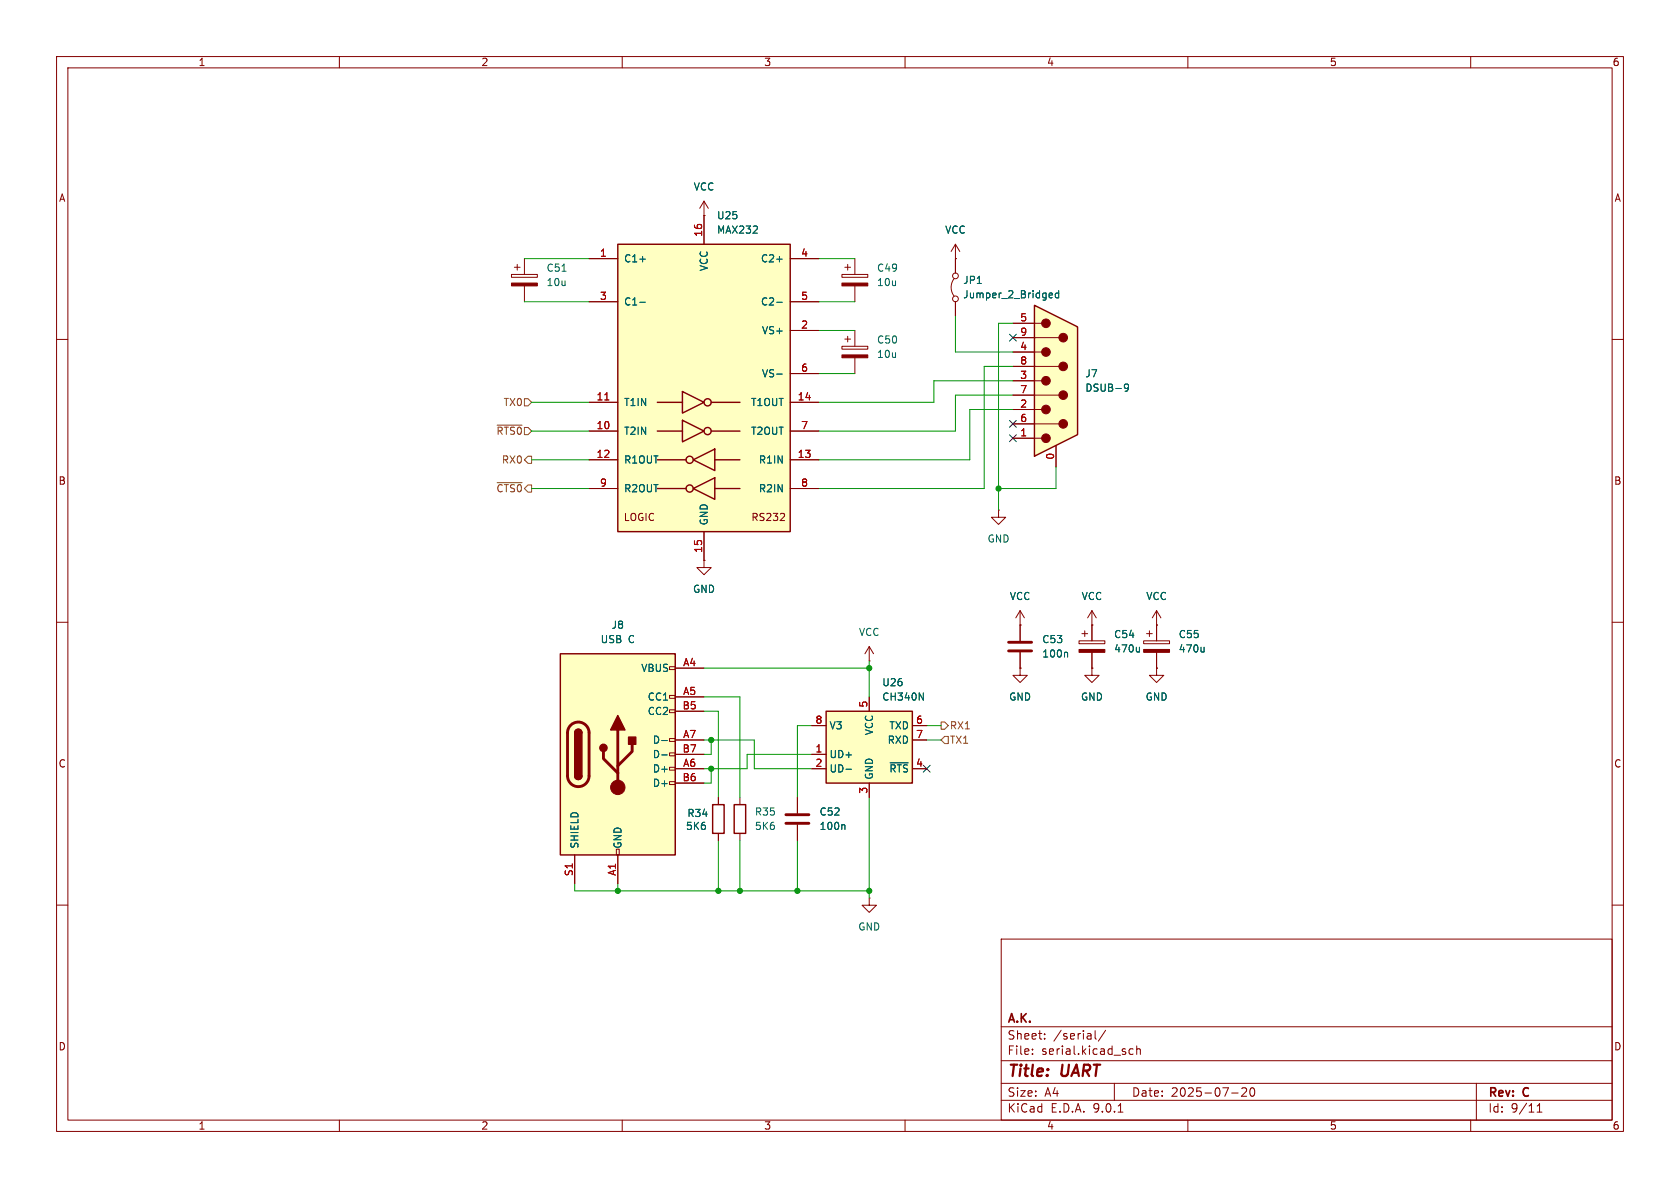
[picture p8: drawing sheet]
<svg xmlns="http://www.w3.org/2000/svg" width="297mm" height="210mm" viewBox="0 0 297 210" stroke-linecap="round" stroke-linejoin="round" font-family="sans-serif">
<g fill="none" stroke="#840000" stroke-width=".18">
<path d="M10 10h277v190h-277zM12 12h273v186h-273zM60 10v2M110 10v2M160 10v2M210 10v2M260 10v2M148.8 48.5h4.6v.5h-4.6zM149.4 47.2h1M149.4 59.9h1M149.9 46.7v1.1M149.9 59.4v1.1"/>
<path d="M151.1 45.7v2.8M151.1 50.5v2.8M151.1 58.4v2.8M168.7 49.3a2.54 2.54 0 0 0 0 3M168.9 45.7h.1M168.9 43.2v5.1M168.9 53.3v2.6M168.9 43.2l-.8 1.3M168.9 43.2l.8 1.3M10 60h2M148.8 61.2h4.6v.5h-4.6zM151.1 63.2v2.8"/>
<path d="M285 60h2M176.5 90.2v1.2h1.3l-1.3 1.3-1.2-1.3h1.2M176.5 90.2h.1M10 110h2M202.2 113.3h4.6v.5h-4.6zM202.7 112h1M203.2 111.5v1M204.5 110.5v2.8M204.5 115.3v2.8M285 110h2M10 160h2M177 166h108v32h-108z"/>
<path d="M285 160h2M60 198v2M110 198v2M160 198v2M177 194.5h108M177 191.5h108M177 187.5h108M177 181.5h108M182.5 186.3v.1M182.5 185.5v.1M184.7 183.6v.1M184.7 182.8v.1"/>
<path d="M193.6 182.2v1.3l.2 .2M195.5 182.1l-1.3 2M197 191.5v3M197.7 196.6h.8M200.3 185.5l-.4-.1-.3 .3v.4l.1 .2h.6M201 185.5l.2-.1 .3 .1 .1 .9M201 184.9v1.5M210 198v2M217.7 193.2h1.2M219.5 192.4l.6-.1 .2 .1 .1 .3-.9 1.1h.9M221.1 192.4l.2-.1a.81 .81 0 0 1 .6 .6 .81 .81 0 0 1-.3 .8l-.1 .1a.81 .81 0 0 1-.4-1.4zM260 198v2"/>
<path d="M261 191.5v6.5M271.7 196.6h.9M271.7 195.5l.5-.4v1.5"/>
<circle cx="168.9" cy="52.8" r=".51"/>
<circle cx="168.9" cy="48.8" r=".51"/>
</g>
<g fill="#840000" stroke="#840000" stroke-width=".18">
<path d="M202.2 114.8h4.6v.5h-4.6z"/>
<path d="M148.8 50h4.6v.5h-4.6z"/>
<path d="M148.8 62.7h4.6v.5h-4.6z"/>
</g>
<path d="M185.5 52.6h.5M185.5 51.9l.4-.1 .2 .3-.6 .1M187.2 51.9l-.4-.1-.2 .2 .1 .6h.5M187.2 51.4v1.2M212.9 114.4v.9M212.9 115.1l-.2 .2" fill="none" stroke="#006464" stroke-width=".18"/>
<path d="M109.2 43.2h30.5v50.8h-30.5z" fill="#ffffc2"/>
<g fill="none" stroke="#840000" stroke-width=".25">
<path d="M109.2 43.2h30.5v50.8h-30.5zM116.2 71.1h4.4M116.2 76.2h4.4M120.6 69.2l3.9 1.9-3.9 1.9zM120.6 74.3l3.9 1.9-3.9 1.9zM125.7 71.1h5.1M125.7 76.2h5.1M116.2 81.3h5.1M116.2 86.4h5.1M122.6 81.3l3.8-1.9v3.8zM122.6 86.4l3.8-1.9v3.8zM126.4 81.3h4.4"/>
<path d="M126.4 86.4h4.4"/>
<circle cx="125.1" cy="71.1" r=".63"/>
<circle cx="125.1" cy="76.2" r=".63"/>
<circle cx="121.9" cy="81.3" r=".63"/>
<circle cx="121.9" cy="86.4" r=".63"/>
</g>
<g fill="none" stroke="#840000" stroke-width=".18">
<path d="M124.5 38.1h.1M124.5 35.6v7.6M124.5 35.6l-.8 1.2M124.5 35.6l.7 1.2M90.4 48.5h4.6v.5h-4.6zM90.9 47.2h1M91.4 46.7v1.1M92.7 45.7v2.8M92.7 50.5v2.8M104.1 45.7h5.1M104.1 53.3h5.1M139.7 45.7h5.1"/>
<path d="M139.7 53.3h5.1M139.7 58.4h5.1M104.1 71.1h5.1M104.1 76.2h5.1M139.7 71.1h5.1M139.7 76.2h5.1M139.7 66h5.1M104.1 81.3h5.1M104.1 86.4h5.1M124.5 94v5.1M137.9 92h.8M138.6 90.9v.4"/>
<path d="M139.7 81.3h5.1M139.7 86.4h5.1"/>
</g>
<path d="M99.4 48h.7M113.1 45.8h1M113.1 53.4h1M137.3 45.8h1M137.3 53.4h1M137.3 66.1h1" fill="none" stroke="#006464" stroke-width=".18"/>
<path d="M106.9 70.7h.7" fill="none" stroke="#a90000" stroke-width=".18"/>
<path d="M90.4 50h4.6v.5h-4.6z" fill="#840000" stroke="#840000" stroke-width=".18"/>
<path d="M182.9 54l7.6 3.8v19l-7.6 3.8z" fill="#ffffc2"/>
<g fill="none" stroke="#840000" stroke-width=".18">
<path d="M179.1 57.2h5M179.1 59.7h8.1M179.1 62.2h5M179.1 64.8h8.1M179.1 67.3h5M179.1 69.9h8.1M179.1 72.4h5M179.1 74.9h8.1M179.1 77.5h5M186.7 78.7v3.9M153.7 116.8h.1M153.7 114.3l-.8 1.3"/>
<path d="M153.7 114.3l.7 1.3M153.7 114.3v2.5"/>
</g>
<path d="M182.9 54l7.6 3.8v19l-7.6 3.8z" fill="none" stroke="#840000" stroke-width=".25"/>
<g fill="#840000" stroke="#840000" stroke-width=".18">
<circle cx="184.9" cy="57.1" r=".76"/>
<circle cx="184.9" cy="62.2" r=".76"/>
<circle cx="184.9" cy="67.3" r=".76"/>
<circle cx="184.9" cy="72.4" r=".76"/>
<circle cx="184.9" cy="77.5" r=".76"/>
<circle cx="188" cy="59.7" r=".76"/>
<circle cx="188" cy="64.8" r=".76"/>
<circle cx="188" cy="69.8" r=".76"/>
<circle cx="188" cy="74.9" r=".76"/>
</g>
<path d="M198.8 68.1l.2-.2 .4 .1a.84 .84 0 0 1-.3 1.2h-.2M198.8 68.4l.2 .3h.3l.2-.3" fill="none" stroke="#006464" stroke-width=".18"/>
<path d="M146 125.7h15.3v12.7h-15.3z" fill="#ffffc2"/>
<path d="M146 125.7h15.3v12.7h-15.3zM126 142.2h2v5.1h-2z" fill="none" stroke="#840000" stroke-width=".25"/>
<g fill="none" stroke="#840000" stroke-width=".18">
<path d="M180.3 110.5h.1M180.3 118.1v1.3h1.3l-1.3 1.3-1.2-1.3h1.2M180.3 118.1h.1M180.3 108l-.7 1.2M180.3 108l.8 1.2M180.3 108v5.3M180.3 115.3v2.8M190.8 113.3h4.5v.5h-4.5zM191.3 112h1M191.8 111.5v1M193 110.5h.1M193 118.1v1.3h1.3l-1.3 1.3-1.2-1.3h1.2"/>
<path d="M193 118.1h.1M193 108l-.7 1.2M193 108l.8 1.2M193 108v5.3M193 115.3v2.8M143.5 128.3h2.5M143.5 133.4h2.5M143.5 135.9h2.5M153.7 123.2v2.5M153.7 138.4v2.6M161.3 128.3h2.5M161.3 135.9h2.5"/>
<path d="M161.3 130.8h2.5M127 141v1.2M127 147.3v1.3M141 141v2.8M141 145.8v2.8M153.7 158.8v1.2h1.2l-1.2 1.3-1.3-1.3h1.3M153.7 158.8h.1"/>
</g>
<path d="M188.6 115.3l.1 .2v.6M201.4 114.4v.9M201.4 115.1l-.1 .2M149.6 136h.9M157.4 134.8h3.2M162.5 122.5l.7 1.3v-1.3M149.2 145.8l.2 .2v.6" fill="none" stroke="#006464" stroke-width=".18"/>
<path d="M178.3 113.5h4.1M178.3 115.1h4.1M138.9 144h4.1M138.9 145.5h4.1" fill="none" stroke="#840000" stroke-width=".51"/>
<path d="M190.8 114.8h4.5v.5h-4.5z" fill="#840000" stroke="#840000" stroke-width=".18"/>
<path d="M99.1 115.6h20.3v35.5h-20.3z" fill="#ffffc2"/>
<g fill="none" stroke="#840000" stroke-width=".18">
<path d="M124.5 38.1h.1M124.5 38.1v5.1M104.1 45.7h5.1M104.1 53.3h5.1M139.7 45.7h5.1M139.7 53.3h5.1M139.7 58.4h5.1M168.9 45.7h.1M168.9 45.7v2.6M168.9 53.3v2.6M179.1 57.2h3.8M179.1 59.7h3.8"/>
<path d="M104.1 71.1h5.1M104.1 76.2h5.1M139.7 71.1h5.1M139.7 76.2h5.1M139.7 66h5.1M179.1 62.2h3.8M179.1 64.8h3.8M179.1 67.3h3.8M179.1 69.9h3.8M179.1 72.4h3.8M179.1 74.9h3.8M179.1 77.5h3.8"/>
<path d="M186.7 78.7v3.9M104.1 81.3h5.1M104.1 86.4h5.1M124.5 99.1v1.2h1.2l-1.2 1.3-1.3-1.3h1.3M124.5 99.1h.1M124.5 94v5.1M139.7 81.3h5.1M139.7 86.4h5.1M118.4 117.9h1v.5h-1zM119.4 118.1h5.1M180.3 110.5h.1M180.3 118.1h.1"/>
<path d="M180.3 110.5v2.8M180.3 115.3v2.8M193 110.5h.1M193 118.1h.1M193 110.5v2.8M193 115.3v2.8M204.5 110.5h.1M204.5 118.1v1.3h1.2l-1.2 1.3-1.3-1.3h1.3M204.5 118.1h.1M204.5 108l-.8 1.2M204.5 108l.7 1.2M204.5 108v5.3"/>
<path d="M204.5 115.3v2.8M118.4 122.9h1v.5h-1zM118.4 125.5h1v.5h-1zM118.4 130.6h1v.5h-1zM118.4 133.1h1v.5h-1zM118.4 135.6h1v.5h-1zM118.4 138.2h1v.5h-1zM119.4 123.2h5.1M119.4 125.7h5.1M119.4 130.8h5.1M119.4 133.4h5.1M119.4 135.9h5.1"/>
<path d="M119.4 138.4h5.1M143.5 133.4h2.5M143.5 135.9h2.5M143.5 128.3h2.5M153.7 123.2v2.5M153.7 138.4v2.6M161.3 130.8h2.5M161.3 135.9h2.5M161.3 128.3h2.5M101.6 151.1v5.1M109 150.1h.5v1h-.5zM109.2 151.1v5.1"/>
<path d="M127 141v1.2M127 147.3v1.3M130.8 141v1.2M130.8 147.3v1.3M141 141v2.8M141 145.8v2.8"/>
</g>
<path d="M99.1 115.6h20.3v35.5h-20.3zM101.6 129.5a.64 .64 0 0 1 .6-.6 .64 .64 0 0 1 .7 .6M101.6 137.2a.64 .64 0 0 0 .6 .6 .64 .64 0 0 0 .7-.6M129.8 142.2h2v5.1h-2z" fill="none" stroke="#840000" stroke-width=".25"/>
<path d="M100.9 128.2a1.9 1.9 0 0 1 2.1-.4 1.9 1.9 0 0 1 1.1 1.7v7.7a1.91 1.91 0 0 1-1.9 1.9 1.91 1.91 0 0 1-1.9-1.9v-7.8l.2-.6zM106.7 132.8v1.3l2.5 2.6M109.2 129v10.2M111.8 131.6v1.2l-2.6 2.6" fill="none" stroke="#840000" stroke-width=".51"/>
<g fill="#840000" stroke="#840000" stroke-width=".25">
<path d="M101.6 129.5h1.3v7.7h-1.3z"/>
<path d="M101.8 129.1a.64 .64 0 0 1 .7-.1 .64 .64 0 0 1 .4 .5h-1.3z"/>
<path d="M101.6 137.2h1.3a.64 .64 0 0 1-.7 .6 .64 .64 0 0 1-.6-.6z"/>
<path d="M109.2 126.5l1.3 2.5h-2.6z"/>
<path d="M111.1 130.3h1.3v1.3h-1.3z"/>
<circle cx="106.7" cy="132.2" r=".63"/>
</g>
<circle cx="109.2" cy="139.2" r="1.27" fill="#840000" stroke="#840000" stroke-width=".18"/>
<g fill="none" stroke="#006464" stroke-width=".18">
<path d="M113.1 45.8h1M113.1 53.4h1M137.3 45.8h1M137.3 53.4h1M185.5 52.6h.5M185.5 51.9l.4-.1 .2 .3-.6 .1M187.2 51.9l-.4-.1-.2 .2 .1 .6h.5M187.2 51.4v1.2M137.3 66.1h1M198.8 68.1l.2-.2 .4 .1a.84 .84 0 0 1-.3 1.2h-.2M198.8 68.4l.2 .3h.3l.2-.3M188.6 115.3l.1 .2v.6"/>
<path d="M201.4 114.4v.9M201.4 115.1l-.1 .2M212.9 114.4v.9M212.9 115.1l-.2 .2M117 130.9h1M117 133.4h1M149.6 136h.9M157.4 134.8h3.2M162.5 122.5l.7 1.3v-1.3M149.2 145.8l.2 .2v.6"/>
</g>
<path d="M87.9 75.2h4.4M92.7 70.5h.6l.7 .6-.7 .7h-.6zM87.9 85.3h4.4M93.3 80.6h.7v1.3h-.7l-.6-.6zM166.4 127.6h.6l.6 .7-.6 .6h-.6zM167 130.2h.6v1.2h-.6l-.6-.6z" fill="none" stroke="#725600" stroke-width=".18"/>
<g fill="none" stroke="#009600" stroke-width=".18">
<path d="M92.7 45.7h11.4M92.7 53.3h11.4M144.8 45.7h6.3M144.8 53.3h6.3M144.8 58.4h6.3M168.9 55.9v6.3h10.2M179.1 57.2h-2.6v33M94 71.1h10.1M94 76.2h10.1M144.8 66h6.3M179.1 64.8h-5.1v21.6h-29.2M179.1 69.9h-10.2v6.3h-24.1"/>
<path d="M179.1 67.3h-14v3.8h-20.3M179.1 72.4h-7.7v8.9h-26.6M94 86.4h10.1M94 81.3h10.1M186.7 82.6v3.8h-10.2M124.5 118.1h29.2M153.7 116.8v6.4M124.5 123.2h6.3v17.8M124.5 125.7h2.5v15.3M124.5 130.8h8.8v5.1h10.2M125.7 130.8v2.6h-1.2M125.7 135.9v2.5h-1.2"/>
<path d="M143.5 128.3h-2.5v12.7M143.5 133.4h-11.4v2.5h-7.6M163.8 128.3h2.6M163.8 130.8h2.6M101.6 156.2v1.3h52.1M109.2 156.2v1.3M127 148.6v8.9M130.8 148.6v8.9M141 148.6v8.9M153.7 141v17.8"/>
</g>
<path d="M178.5 59.1l1.2 1.2M179.7 59.1l-1.2 1.2M178.5 76.9l1.2 1.2M178.5 74.3l1.2 1.2M179.7 76.9l-1.2 1.2M179.7 74.3l-1.2 1.2M163.2 135.3l1.2 1.2M164.4 135.3l-1.2 1.2" fill="none" stroke="#000084" stroke-width=".18"/>
<path d="M106.9 70.7h.7" fill="none" stroke="#a90000" stroke-width=".18"/>
<g fill="#009600" stroke="#009600" stroke-width=".18">
<circle cx="125.7" cy="135.9" r=".46"/>
<circle cx="125.7" cy="130.8" r=".46"/>
<circle cx="109.2" cy="157.5" r=".46"/>
<circle cx="127" cy="157.5" r=".46"/>
<circle cx="176.5" cy="86.4" r=".46"/>
<circle cx="153.7" cy="118.1" r=".46"/>
<circle cx="130.8" cy="157.5" r=".46"/>
<circle cx="141" cy="157.5" r=".46"/>
<circle cx="153.7" cy="157.5" r=".46"/>
</g>
<g font-size="2.8" fill="#840000">
<text x="178" y="190.9">Title:</text>
<text x="187.7" y="190.9">UART</text>
</g>
<g font-size="2.1" fill="#840000">
<text x="178" y="184">Sheet:</text>
<text x="178" y="181.2">A.K.</text>
<text x="186.2" y="184">/serial/</text>
<text x="178" y="186.7">File:</text>
<text x="184.1" y="186.7">serial.kicad_sch</text>
<text x="178" y="196.9">KiCad</text>
<text x="178" y="194.1">Size:</text>
<text x="184.7" y="194.1">A4</text>
<text x="185.7" y="196.9">E.D.A.</text>
<text x="193.3" y="196.9">9.0.1</text>
<text x="200" y="194.1">Date:</text>
<text x="207" y="194.1">2025-07-20</text>
<text x="263" y="194.3">Rev:</text>
<text x="263" y="196.9">Id:</text>
<text x="267.1" y="196.9">9/11</text>
<text x="269.4" y="194.3">C</text>
</g>
<g font-size="1.8" fill="#840000">
<text x="35" y="11.9">1</text>
<text x="85" y="11.9">2</text>
<text x="135" y="11.9">3</text>
<text x="185" y="11.9">4</text>
<text x="235" y="11.9">5</text>
<text x="285" y="11.9">6</text>
<text x="10.3" y="35.9">A</text>
<text x="285.3" y="35.9">A</text>
<text x="10.3" y="85.9">B</text>
<text x="285.3" y="85.9">B</text>
<text x="110.2" y="92.3">LOGIC</text>
<text x="132.7" y="92.3">RS232</text>
<text x="10.3" y="135.9">C</text>
<text x="285.3" y="135.9">C</text>
<text x="10.3" y="185.9">D</text>
<text x="285.3" y="185.9">D</text>
<text x="35" y="199.9">1</text>
<text x="85" y="199.9">2</text>
<text x="135" y="199.9">3</text>
<text x="185" y="199.9">4</text>
<text x="235" y="199.9">5</text>
<text x="285" y="199.9">6</text>
</g>
<g font-size="1.8" fill="#006464">
<text x="122.5" y="33.9">VCC</text>
<text x="126.7" y="39">U25</text>
<text x="126.7" y="41.5">MAX232</text>
<text x="167" y="41.5">VCC</text>
<text x="110.2" y="46.6">C1+</text>
<text x="134.4" y="46.6">C2+</text>
<text x="96.5" y="48.2">C51</text>
<text x="96.5" y="50.8">10u</text>
<text x="125.3" y="48" transform="rotate(-90 125.3 48)">VCC</text>
<text x="154.9" y="48.2">C49</text>
<text x="154.9" y="50.8">10u</text>
<text x="170.2" y="50.4">JP1</text>
<text x="170.2" y="52.9">Jumper_2_Bridged</text>
<text x="110.2" y="54.2">C1-</text>
<text x="134.4" y="54.2">C2-</text>
<text x="134.6" y="59.3">VS+</text>
<text x="154.9" y="60.9">C50</text>
<text x="154.9" y="63.5">10u</text>
<text x="110.2" y="72">T1IN</text>
<text x="132.7" y="72">T1OUT</text>
<text x="134.6" y="66.9">VS-</text>
<text x="191.8" y="66.9">J7</text>
<text x="191.8" y="69.4">DSUB-9</text>
<text x="110.2" y="77.1">T2IN</text>
<text x="132.7" y="77.1">T2OUT</text>
<text x="110.2" y="82.1">R1OUT</text>
<text x="134.1" y="82.1">R1IN</text>
<text x="110.2" y="87.2">R2OUT</text>
<text x="134.1" y="87.2">R2IN</text>
<text x="125.3" y="93" transform="rotate(-90 125.3 93)">GND</text>
<text x="174.5" y="96.1">GND</text>
<text x="122.4" y="105">GND</text>
<text x="178.4" y="106.3">VCC</text>
<text x="191.1" y="106.3">VCC</text>
<text x="202.6" y="106.3">VCC</text>
<text x="106.1" y="113.9">USB</text>
<text x="108" y="111.4">J8</text>
<text x="111.1" y="113.9">C</text>
<text x="151.8" y="112.6">VCC</text>
<text x="184.2" y="113.9">C53</text>
<text x="196.9" y="113">C54</text>
<text x="208.3" y="113">C55</text>
<text x="113.3" y="119">VBUS</text>
<text x="184.2" y="116.4">100n</text>
<text x="196.9" y="115.5">470u</text>
<text x="208.3" y="115.5">470u</text>
<text x="114.4" y="124.1">CC1</text>
<text x="155.9" y="121.5">U26</text>
<text x="155.9" y="124.1">CH340N</text>
<text x="178.3" y="124.1">GND</text>
<text x="191" y="124.1">GND</text>
<text x="202.4" y="124.1">GND</text>
<text x="114.4" y="126.6">CC2</text>
<text x="115.3" y="131.7">D-</text>
<text x="146.6" y="129.1">V3</text>
<text x="154.5" y="130.1" transform="rotate(-90 154.5 130.1)">VCC</text>
<text x="156.8" y="131.7">RXD</text>
<text x="157.1" y="129.1">TXD</text>
<text x="115.3" y="134.2">D-</text>
<text x="115.3" y="136.8">D+</text>
<text x="146.6" y="134.2">UD+</text>
<text x="146.6" y="136.8">UD-</text>
<text x="154.5" y="137.9" transform="rotate(-90 154.5 137.9)">GND</text>
<text x="157.1" y="136.8">~{RTS}</text>
<text x="115.3" y="139.3">D+</text>
<text x="121.2" y="146.9">5K6</text>
<text x="121.4" y="144.6">R34</text>
<text x="133.4" y="144.4">R35</text>
<text x="133.4" y="146.9">5K6</text>
<text x="144.8" y="146.9">100n</text>
<text x="144.8" y="144.4">C52</text>
<text x="102.5" y="150.1" transform="rotate(-90 102.5 150.1)">SHIELD</text>
<text x="110.1" y="150.1" transform="rotate(-90 110.1 150.1)">GND</text>
<text x="151.6" y="164.7">GND</text>
</g>
<g font-size="1.8" fill="#a90000">
<text x="124.2" y="42" transform="rotate(-90 124.2 42)">16</text>
<text x="106" y="45.5">1</text>
<text x="141.5" y="45.5">4</text>
<text x="106" y="53.1">3</text>
<text x="141.5" y="53.1">5</text>
<text x="141.5" y="58.2">2</text>
<text x="180.3" y="56.9">5</text>
<text x="180.3" y="59.4">9</text>
<text x="141.5" y="65.8">6</text>
<text x="180.3" y="62">4</text>
<text x="180.3" y="64.5">8</text>
<text x="105.4" y="70.9">11</text>
<text x="140.9" y="70.9">14</text>
<text x="180.3" y="67.1">3</text>
<text x="180.3" y="69.6">7</text>
<text x="105.4" y="75.9">10</text>
<text x="141.5" y="75.9">7</text>
<text x="180.3" y="72.1">2</text>
<text x="180.3" y="74.7">6</text>
<text x="180.3" y="77.2">1</text>
<text x="105.4" y="81">12</text>
<text x="140.9" y="81">13</text>
<text x="186.4" y="81.4" transform="rotate(-90 186.4 81.4)">0</text>
<text x="106" y="86.1">9</text>
<text x="141.5" y="86.1">8</text>
<text x="124.2" y="97.8" transform="rotate(-90 124.2 97.8)">15</text>
<text x="120.7" y="117.9">A4</text>
<text x="120.6" y="125.5">B5</text>
<text x="120.7" y="122.9">A5</text>
<text x="153.4" y="125.2" transform="rotate(-90 153.4 125.2)">5</text>
<text x="120.7" y="130.6">A7</text>
<text x="144.1" y="128">8</text>
<text x="161.9" y="128">6</text>
<text x="161.9" y="130.6">7</text>
<text x="120.6" y="133.1">B7</text>
<text x="120.7" y="135.6">A6</text>
<text x="144.1" y="133.1">1</text>
<text x="144.1" y="135.6">2</text>
<text x="161.9" y="135.6">4</text>
<text x="120.6" y="138.2">B6</text>
<text x="153.4" y="140.4" transform="rotate(-90 153.4 140.4)">3</text>
<text x="101.3" y="155" transform="rotate(-90 101.3 155)">S1</text>
<text x="109" y="154.9" transform="rotate(-90 109 154.9)">A1</text>
</g>
<g font-size="1.8" fill="#725600">
<text x="88.9" y="72">TX0</text>
<text x="87.7" y="77.1">~{RTS0}</text>
<text x="88.6" y="82.1">RX0</text>
<text x="87.7" y="87.2">~{CTS0}</text>
<text x="167.8" y="129.1">RX1</text>
<text x="167.8" y="131.7">TX1</text>
</g>
</svg>
